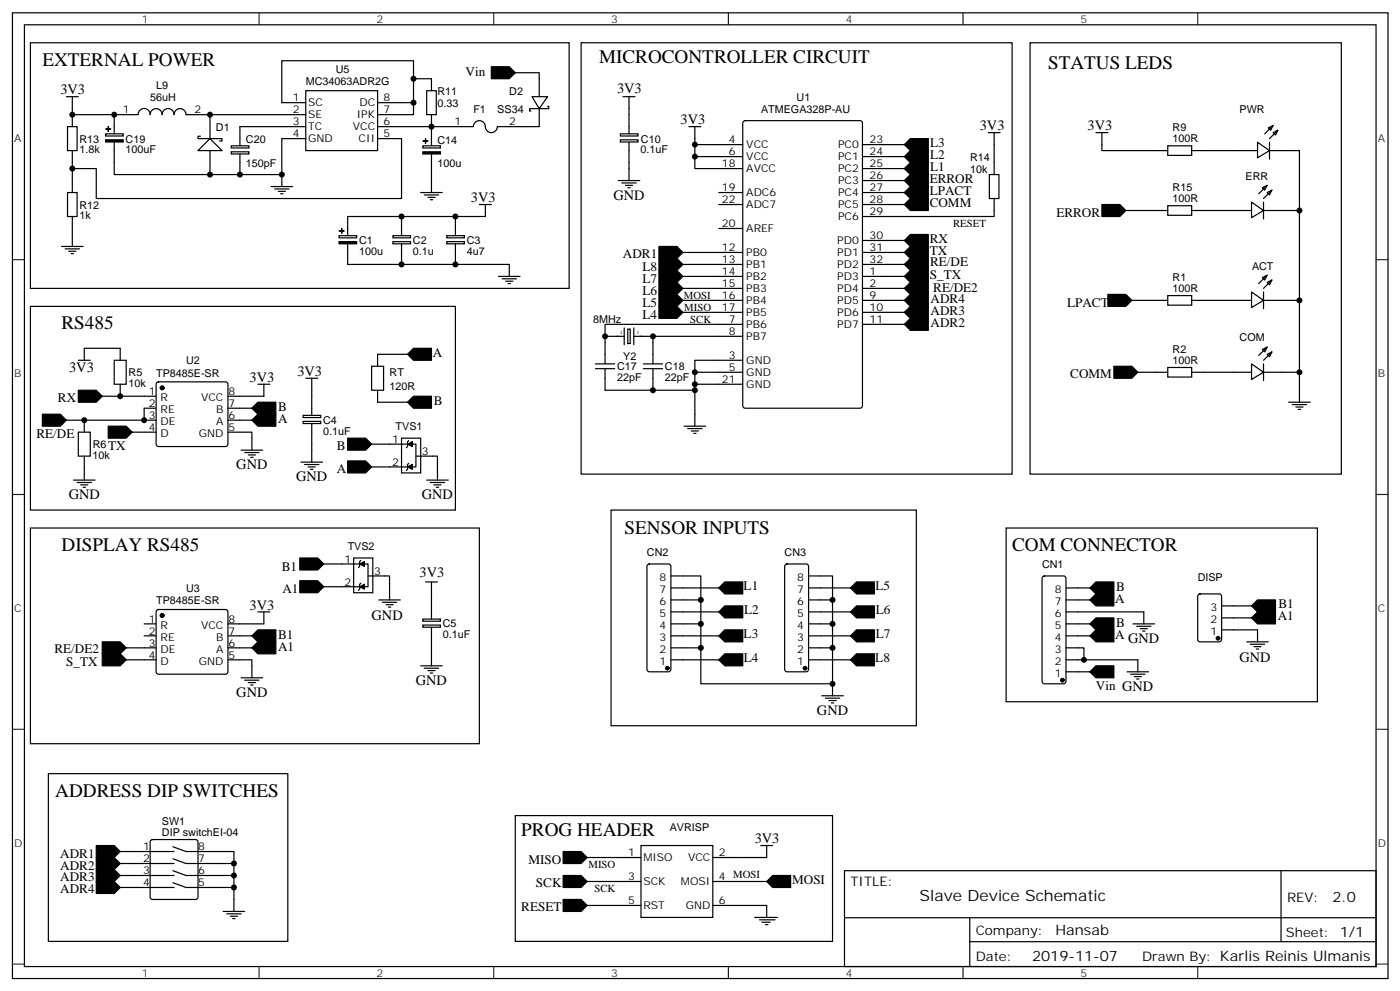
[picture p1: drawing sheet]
<svg xmlns="http://www.w3.org/2000/svg" width="413mm" height="292mm" viewBox="0 0 413 292" stroke-linecap="round" stroke-linejoin="round" font-family="sans-serif">
<g fill="none" stroke="#000" stroke-width=".35">
<path d="M3.7 3.8h405.3v284.3h-405.3zM7.2 7.3h398.3v277.3h-398.3zM9 12.6h158.7v72.3h-158.7zM171.2 12.6h127v127h-127zM303.5 12.6h91.8v127h-91.8zM19.9 37.3h2.8v7h-2.8zM21.3 32v1.8l19.4-.1a1.76 1.76 0 0 1 1.8-1.8 1.76 1.76 0 0 1 1.7 1.8 1.76 1.76 0 0 1 1.8-1.7 1.76 1.76 0 0 1 1.8 1.8 1.76 1.76 0 0 1 1.7-1.8 1.76 1.76 0 0 1 1.8 1.8 1.76 1.76 0 0 1 1.8-1.8 1.76 1.76 0 0 1 1.7 1.8h35.3M21.3 33.8v3.5M31.1 39.4h5.2v.6h-5.2zM33.7 33.8v5.6M61.9 33.8v7M90.1 26.7h21.2v17.6h-21.2z"/>
<path d="M90.1 30.2h-7.1v-12.3h38.8v12.3M90.1 37.3h-19.4v5.6M111.3 30.2h10.5v3.6h-10.5M121.8 23.2h5.3v3.5M125.7 26.7h2.9v7.1h-2.9zM127.1 33.8v9.1M151.8 21.4h7.1v7.1M156.8 28.5h4.6l-2.5 3.5zM158.9 32h-2.8v.7h.3M158.9 32v5.3h-12.4a1.82 1.82 0 0 1-2 1.7 1.82 1.82 0 0 1-1.5-2.2 1.76 1.76 0 0 0-2-1.3 1.76 1.76 0 0 0-1.5 1.8h-28.2M161.4 31.3h.3v.7h-2.8M182.8 39.4h5.2v.6h-5.2z"/>
<path d="M185.3 32v7.4M219.1 35.7l.5-.2h33.8l.7 .5v83.5l-.4 .6-34.1 .1-.7-.5v-83.5zM373.7 37.6l1.4-.7-.7 1.4zM375.1 39.1l1.5-.8-.8 1.5zM375.1 36.9l-2.4 2.5M376.6 38.3l-2.5 2.5M19.9 56.7h2.8v7h-2.8zM21.3 44.3v12.4M33.7 41.9v9.5h37M58.3 44.3l3.6-3.5 3.5 3.5zM59.1 40.1h-.8v.7h7.1v.7h-.7M61.9 44.3v7.1"/>
<path d="M68.2 44.7h5.1v.6h-5.1zM68.2 42.9h5.1v.7h-5.1zM70.7 45.4v6M90.1 40.8h-7.1v10.6h-12.3M111.3 40.8h7v17.7h-89.9v-8.9h-7.1M124.6 42.9h5.2v.7h-5.2zM127.1 45.4v7.8M182.8 41.2h5.2v.6h-5.2zM185.3 41.9v7.7M204.8 40.8v8.8h14.1M204.8 42.6h14.1M204.8 46.1h14.1"/>
<path d="M211.8 56.7h7.1M254.1 42.6h12.4M254.1 46.1h12.4M254.1 49.6h12.4M254.1 56.7h12.4M254.1 53.2h12.4M291.5 51.4h2.9v7.1h-2.9zM292.9 58.5v5.2h-38.8M292.9 42.6v8.8M324.7 42.6v1.7h19.4M344.1 42.9h7.1v2.9h-7.1zM351.2 44.3h19.4"/>
<path d="M368.8 59.5l3.5 2.5-3.5 2.1zM370.6 41.9l3.5 2.4-3.5 2.2zM372 55.3l1.4-.7-.7 1.4zM372.3 59.5v5M373.4 56.7l1.4-.7-.7 1.4zM373.4 54.6l-2.5 2.4M374.1 44.3h8.8v70.6M374.1 41.9v4.9M374.8 56l-2.5 2.5M21.3 63.7v5.3M99.9 69.4h5.2v.6h-5.2zM102.4 71.9v6h47.7"/>
<path d="M115.8 71.2h5.2v.6h-5.2zM115.8 69.4h5.2v.6h-5.2zM118.3 63.7v5.7M118.3 71.9v6M131.7 71.2h5.1v.6h-5.1zM131.7 69.4h5.1v.6h-5.1zM134.2 63.7v5.7M134.2 71.9v6M143 63.7h-40.6v5.7M201.2 74.3h17.7M201.2 77.9h17.7M211.8 60.2h7.1"/>
<path d="M211.8 67.3h7.1M254.1 60.2h12.4M254.1 74.3h12.4M254.1 77.9h12.4M254.1 70.8h12.4M331.8 62h12.3M344.1 60.6h7.1v2.8h-7.1zM351.2 62h17.6M372.3 62h10.6M9 90.2h125.2v60h-125.2zM178.3 99h5.6M183.9 96.6v4.9"/>
<path d="M185 96.9h.7v4.2h-.7zM186.8 99h5.6M186.8 96.6v4.9M201.2 81.4h17.7M201.2 84.9h17.7M201.2 88.4h17.7M201.2 92h17.7M218.9 95.5h-40.6v11.6M218.9 99h-26.5v8.1M254.1 81.4h12.4M254.1 84.9h12.4M254.1 88.4h12.4"/>
<path d="M254.1 92h12.4M254.1 95.5h12.4M333.5 88.4h10.6M344.1 87h7.1v2.9h-7.1zM351.2 88.4h17.6M368.8 86l3.5 2.4-3.5 2.2zM372 81.7l1.4-.7-.7 1.4zM372.3 88.4h10.6M372.3 86v4.9M373.4 83.1l1.4-.7-.7 1.5zM373.4 81l-2.5 2.5M374.8 82.4l-2.5 2.5"/>
<path d="M24.8 102.6h10.6v3.5M30.1 116.7h15.9M33.7 106.1h3.5v7h-3.5zM35.4 113.1v3.6M46.2 112.6l.5-.2h19.8l.5 .2 .2 .5v17.7l-.3 .5-.4 .2h-19.8l-.5-.3-.2-.4v-17.7zM67.2 116.7h10.6M91.9 114.9v7.4M109.5 107.8h3.5v7.1h-3.5zM111.3 114.9v3.5h8.8M120.1 104.3h-8.8v3.5M175.5 108.5h5.6M175.5 107.1h5.6"/>
<path d="M178.3 108.5v6.4h26.5M189.6 108.5h5.6M189.6 107.1h5.6M192.4 108.5v6.4M204.8 109.6h14.1M204.8 113.1h14.1M218.9 106.1h-14.1v15.9M335.3 109.6h8.8M344.1 108.2h7.1v2.8h-7.1zM351.2 109.6h17.6M368.8 107.1l3.5 2.5-3.5 2.1zM372 102.9l1.4-.7-.7 1.4z"/>
<path d="M372.3 109.6h10.6M372.3 107.1v5M373.4 104.3l1.4-.7-.7 1.4zM373.4 102.2l-2.5 2.5M374.8 103.6l-2.5 2.5M23.1 127.2h3.5v7.1h-3.5zM24.8 123.7v3.5M24.8 134.3v3.5M38.9 127.2h7.1M42.5 123.7h3.5M46 120.2h-3.5v3.5h-23M67.2 127.2h7v1.8"/>
<path d="M67.2 120.2h7M67.2 123.7h7M89.3 124.1h5.2v.6h-5.2zM89.3 122.3h5.2v.6h-5.2zM91.9 124.8v7.7M109.5 130.8h13.1v6.7h-13.1M118.3 129h5.7v10.2h-5.7zM120.4 129.7l-.3 .4v1.4l-.4 .3M120.4 136.4l-.3 .4v1.4l-.4 .3M122.6 134.3h6.3v3.5M9 155.5h132.3v63.5h-132.3zM180.1 150.2h89.9v63.5h-89.9z"/>
<path d="M296.5 155.5h91.7v51.1h-91.7zM46.2 179.7l.5-.2h19.8l.5 .2 .2 .5v17.6l-.3 .5-.4 .2h-19.8l-.5-.2-.2-.5v-17.6zM95.4 166.1h13v6.7h-13M104.2 164.3h5.7v10.2h-5.7zM106.3 165l-.3 .3v1.5l-.4 .3M106.3 171.7l-.3 .3v1.5l-.4 .3M108.4 169.6h6.4v3.5M127.1 174.9v7.4M190.9 166.3l.4-.2h5.7l.5 .2 .2 .5v30.3l-.2 .5-.5 .2h-5.7l-.5-.2-.2-.5v-30.3zM197.7 169.6h8.8v31.7h38.8v-31.7h-7M197.7 176.6h8.8M197.7 173.1h14.1"/>
<path d="M231.4 166.3l.5-.2h5.7l.5 .2 .2 .5v30.3l-.3 .5-.4 .2h-5.7l-.5-.2-.2-.5v-30.3zM238.3 176.6h7M238.3 173.1h12.3M307.3 169.8l.5-.2h5.6l.5 .2 .2 .5v30.3l-.2 .5-.5 .2h-5.6l-.5-.2-.2-.5v-30.3zM314.1 176.6h7.1M314.1 173.1h7.1M353.2 175.1l.4-.2h5.7l.6 .4 .1 13-.5 .6-5.9 .1-.6-.5-.1-12.9zM360 178.4h8.8M37.2 194.3h8.8M37.2 190.7h8.8M42.5 187.2h3.5M42.5 183.7h3.5"/>
<path d="M67.2 194.3h7v1.7M67.2 190.7h7M67.2 187.2h7M67.2 183.7h10.6M124.6 184h5.2v.7h-5.2zM124.6 182.3h5.2v.6h-5.2zM127.1 184.7v7.8M197.7 194.3h14.1M197.7 190.7h8.8M197.7 187.2h14.1M197.7 183.7h8.8M197.7 180.2h14.1"/>
<path d="M238.3 194.3h12.3M238.3 190.7h7M238.3 187.2h12.3M238.3 183.7h7M238.3 180.2h12.3M314.1 190.7h5.3v3.6M314.1 197.8h7.1M314.1 194.3h21.2M314.1 187.2h7.1M314.1 183.7h7.1M314.1 180.2h22.9M360 185.5h10.6"/>
<path d="M360 181.9h8.8M14.3 227.8h70.5v49.4h-70.5zM35.4 250.7h15.9M35.4 254.2h15.9M35.4 257.8h15.9M44.5 247.4l.4-.2h12.7l.5 .2 .2 .5v16.2l-.2 .5-.5 .2h-12.7l-.5-.2-.2-.5v-16.2zM50.9 249.3l3.9 1.4h14.1v14.1M50.9 252.8l3.9 1.4h14.1M50.9 256.4l3.9 1.4h14.1M50.9 259.9l3.9 1.4h14.1M151.8 240.1h93.5v37.1h-93.5zM173 252.5h15.9"/>
<path d="M173 259.5h15.9M188.9 249h21.1v21.1h-21.1zM210 252.5h15.9M210 259.5h15.9M248.8 256.4h156.7v28.2h-156.7zM377.5 256.4v20.9M35.4 261.3h15.9M173 266.6h15.9M210 266.6h15.9M248.9 270.2h156.5M285.8 277.3h119.6M285.8 270.2v14.1"/>
</g>
<g fill="#000">
<circle cx="21.3" cy="33.8" r=".88"/>
<circle cx="33.7" cy="33.8" r=".88"/>
<circle cx="61.9" cy="33.8" r=".88"/>
<circle cx="121.8" cy="23.2" r=".88"/>
<circle cx="121.8" cy="30.2" r=".88"/>
<circle cx="127.1" cy="37.3" r=".88"/>
<circle cx="21.3" cy="49.6" r=".88"/>
<circle cx="61.9" cy="51.4" r=".88"/>
<circle cx="70.7" cy="51.4" r=".88"/>
<circle cx="83" cy="51.4" r=".88"/>
<circle cx="204.8" cy="42.6" r=".88"/>
<circle cx="204.8" cy="46.1" r=".88"/>
<circle cx="118.3" cy="63.7" r=".88"/>
<circle cx="118.3" cy="77.9" r=".88"/>
<circle cx="134.2" cy="63.7" r=".88"/>
<circle cx="134.2" cy="77.9" r=".88"/>
<circle cx="382.9" cy="62" r=".88"/>
<circle cx="178.3" cy="99" r=".88"/>
<circle cx="181.8" cy="99" r=".18"/>
<circle cx="188.9" cy="99" r=".18"/>
<circle cx="192.4" cy="99" r=".88"/>
<circle cx="382.9" cy="88.4" r=".88"/>
<circle cx="35.4" cy="116.7" r=".88"/>
<circle cx="192.4" cy="114.9" r=".88"/>
<circle cx="204.8" cy="114.9" r=".88"/>
<circle cx="204.8" cy="113.1" r=".88"/>
<circle cx="204.8" cy="109.6" r=".88"/>
<circle cx="382.9" cy="109.6" r=".88"/>
<circle cx="24.8" cy="123.7" r=".88"/>
<circle cx="42.5" cy="123.7" r=".88"/>
<circle cx="206.5" cy="176.6" r=".88"/>
<circle cx="245.3" cy="176.6" r=".88"/>
<circle cx="206.5" cy="183.7" r=".88"/>
<circle cx="206.5" cy="190.7" r=".88"/>
<circle cx="245.3" cy="183.7" r=".88"/>
<circle cx="245.3" cy="190.7" r=".88"/>
<circle cx="319.4" cy="194.3" r=".88"/>
<circle cx="245.3" cy="201.3" r=".88"/>
<circle cx="68.9" cy="254.2" r=".88"/>
<circle cx="68.9" cy="257.8" r=".88"/>
<circle cx="68.9" cy="261.3" r=".88"/>
</g>
<g fill="#000" stroke="#000" stroke-width=".35">
<path d="M19.5 28.5h3.6zM21.3 28.5v3.5zM31.2 38h1.4zM31.9 37.3v1.4zM144.8 19.6h5.3l1.7 1.8-1.7 1.8h-5.3zM183.6 28.5h3.5zM185.3 28.5v3.5zM203 37.3h3.5zM204.8 37.3v3.5zM291.2 39.1h3.5zM292.9 39.1v3.5zM322.9 39.1h3.6z"/>
<path d="M324.7 39.1v3.5zM31.1 41.2h5.2v.6h-5.2zM79.9 54.9h6.3zM80.9 55.6h4.3zM82 56.3h2.1zM82.7 57h.7zM83 51.4v3.5zM124 56.7h6.3zM124.6 44.7h5.2v.6h-5.2zM124.7 41.5l1.4 .1zM125 57.4h4.3zM125.4 40.8v1.4z"/>
<path d="M126.1 58.1h2.1zM126.8 58.8h.7zM127.1 53.2v3.5zM182.2 53.2h6.3zM183.2 53.9h4.3zM184.3 54.6h2.1zM185 55.3h.7zM185.3 49.6v3.6zM266.5 49.6l1.8-1.7h5.2v3.5h-5.2zM266.5 46.1l1.8-1.8h5.2v3.6h-5.2zM266.5 42.6l1.8-1.8h5.2v3.5h-5.2zM266.5 53.2l1.8-1.8h5.2v3.5h-5.2z"/>
<path d="M266.5 56.7l1.8-1.8h5.2v3.6h-5.2zM18.1 72.6h6.4zM19.2 73.3h4.2zM20.2 74h2.2zM21 74.7h.7zM21.3 69v3.6zM99.9 71.2h5.2v.6h-5.2zM100 68h1.4zM100.7 67.3v1.4zM141.3 60.2h3.5zM143 60.2v3.5zM194.2 76.1h5.3l1.7 1.8-1.7 1.7h-5.3z"/>
<path d="M194.2 72.6h5.3l1.7 1.7-1.7 1.8h-5.3zM266.5 70.8l1.8-1.8h5.2v3.6h-5.2zM266.5 74.3l1.8-1.7h5.2v3.5h-5.2zM266.5 77.9l1.8-1.8h5.2v3.5h-5.2zM266.5 60.2l1.8-1.7h5.2v3.5h-5.2zM324.7 60.2h5.3l1.8 1.8-1.8 1.7h-5.3zM146.9 81.4h6.3zM148 82.1h4.2zM149 82.8h2.1zM149.7 83.5h.7zM150.1 77.9v3.5zM194.2 90.2h5.3l1.7 1.8-1.7 1.7h-5.3z"/>
<path d="M194.2 86.7h5.3l1.7 1.7-1.7 1.8h-5.3zM194.2 83.1h5.3l1.7 1.8-1.7 1.8h-5.3zM194.2 79.6h5.3l1.7 1.8-1.7 1.7h-5.3zM266.5 81.4l1.8-1.8h5.2v3.5h-5.2zM266.5 95.5l1.8-1.8h5.2v3.6h-5.2zM266.5 92l1.8-1.8h5.2v3.5h-5.2zM266.5 88.4l1.8-1.7h5.2v3.5h-5.2zM266.5 84.9l1.8-1.8h5.2v3.6h-5.2zM326.5 86.7h5.3l1.7 1.7-1.7 1.8h-5.3zM24.8 102.6v3.5zM23.1 106.1h3.5zM23.1 114.9h5.3l1.7 1.8-1.7 1.7h-5.3z"/>
<path d="M76 113.1h3.5zM77.8 113.1v3.6zM90.1 111.4h3.5zM91.9 111.4v3.5zM120.1 118.4l1.7-1.7h5.3v3.5h-5.3zM120.1 104.3l1.7-1.7h5.3v3.5h-5.3zM328.2 107.8h5.3l1.8 1.8-1.8 1.8h-5.3zM379.7 118.4h6.4zM380.8 119.1h4.2zM381.8 119.8h2.2zM382.9 114.9v3.5zM12.5 122h5.3l1.7 1.7-1.7 1.8h-5.3z"/>
<path d="M31.9 125.5h5.3l1.7 1.7-1.7 1.8h-5.3zM71 132.5h6.4zM72.1 133.2h4.2zM73.2 133.9h2.1zM73.9 134.7h.7zM74.2 129v3.5zM74.2 120.2l1.8-1.8h5.3v3.6h-5.3zM74.2 123.7l1.8-1.7h5.3v3.5h-5.3zM88.7 136.1h6.3zM89.7 136.8h4.3zM90.8 137.5h2.1zM91.5 138.2h.7z"/>
<path d="M91.9 132.5v3.6zM102.4 129h5.3l1.8 1.8-1.8 1.7h-5.3zM102.4 135.7h5.3l1.8 1.8-1.8 1.7h-5.3zM120.1 130.8l1.4-.7v1.4zM120.1 137.5l1.4-.7v1.4zM201.6 125.5h6.3zM202.6 126.2h4.3zM203.7 126.9h2.1zM204.4 127.6h.7zM204.8 122v3.5zM382.6 120.5h.7zM21.7 141.4h6.3z"/>
<path d="M22.7 142.1h4.3zM23.8 142.8h2.1zM24.5 143.5h.7zM24.8 137.8v3.6zM125.7 141.4h6.4zM126.8 142.1h4.2zM127.8 142.8h2.2zM128.6 143.5h.7zM128.9 137.8v3.6zM88.3 171h5.3l1.8 1.8-1.8 1.7h-5.3zM88.3 164.3h5.3l1.8 1.8-1.8 1.7h-5.3zM106 166.1l1.4-.8v1.5z"/>
<path d="M106 172.8l1.4-.8v1.5zM111.6 176.6h6.4zM112.7 177.3h4.2zM113.7 178h2.2zM114.4 178.8h.7zM114.8 173.1v3.5zM125.4 171.3h3.5zM127.1 171.3v3.6zM211.8 173.1l1.8-1.8h5.3v3.6h-5.3zM250.6 173.1l1.8-1.8h5.3v3.6h-5.3zM321.2 173.1l1.7-1.8h5.3v3.6h-5.3zM321.2 176.6l1.7-1.7h5.3v3.5h-5.3z"/>
<path d="M368.8 178.4l1.8-1.8h5.2v3.6h-5.2zM30.1 192.5h5.3l1.8 1.8-1.8 1.7h-5.3zM30.1 189h5.3l1.8 1.7-1.8 1.8h-5.3zM71 199.6h6.4zM76 189h5.3v3.5h-5.3l-1.8-1.8zM74.2 187.2l1.8-1.7h5.3v3.5h-5.3zM74.2 196v3.6zM76 180.2h3.5zM77.8 180.2v3.5zM124 196h6.3zM125 196.7h4.3zM126.1 197.4h2.1z"/>
<path d="M126.8 198.2h.7zM127.1 192.5v3.5zM211.8 180.2l1.8-1.8h5.3v3.5h-5.3zM211.8 187.2l1.8-1.7h5.3v3.5h-5.3zM213.6 192.5h5.3v3.5h-5.3l-1.8-1.7zM250.6 180.2l1.8-1.8h5.3v3.5h-5.3zM250.6 187.2l1.8-1.7h5.3v3.5h-5.3zM250.6 194.3l1.8-1.8h5.3v3.5h-5.3zM321.2 197.8l1.7-1.8h5.3v3.6h-5.3zM321.2 183.7l1.7-1.8h5.3v3.6h-5.3zM321.2 187.2l1.7-1.7h5.3v3.5h-5.3zM332.1 197.8h6.4z"/>
<path d="M333.2 198.5h4.2zM333.9 183.7h6.3zM334.2 199.2h2.1zM334.9 199.9h.7zM334.9 184.4h4.3zM335.3 194.3v3.5zM336 185.1h2.1zM336.7 185.8h.7zM337 180.2v3.5zM367.4 189h6.3zM368.4 189.7h4.3zM368.8 181.9l1.8-1.7h5.2v3.5h-5.2z"/>
<path d="M369.5 190.4h2.1zM370.2 191.1h.7zM370.6 185.5v3.5zM72.1 200.3h4.2zM73.2 201h2.1zM73.9 201.7h.7zM242.1 204.9h6.4zM243.2 205.6h4.2zM244.3 206.3h2.1zM245 207h.7zM245.3 201.3v3.6zM28.4 249h5.3l1.7 1.7-1.7 1.8h-5.3z"/>
<path d="M28.4 252.5h5.3l1.7 1.7-1.7 1.8h-5.3zM28.4 256h5.3l1.7 1.8-1.7 1.7h-5.3zM165.9 250.7h5.3l1.8 1.8-1.8 1.7h-5.3zM165.9 257.8h5.3l1.8 1.7-1.8 1.8h-5.3zM224.2 249h3.5zM225.9 249v3.5zM227.7 257.8h5.3v3.5h-5.3l-1.8-1.8zM28.4 259.5h5.3l1.7 1.8-1.7 1.8h-5.3zM65.8 268.4h6.3zM66.8 269.1h4.2zM67.9 269.8h2.1zM68.6 270.5h.7z"/>
<path d="M68.9 264.8v3.6zM165.9 264.8h5.3l1.8 1.8-1.8 1.8h-5.3zM222.4 270.1h6.7zM223.8 270.8h4.6zM224.5 271.5h2.5zM225.6 272.2h.7zM225.9 266.6v3.5z"/>
<circle cx="47.8" cy="114.2" r=".53"/>
<circle cx="47.8" cy="181.2" r=".53"/>
<circle cx="196.6" cy="196.7" r=".53"/>
<circle cx="237.2" cy="196.7" r=".53"/>
<circle cx="358.9" cy="187.9" r=".53"/>
<circle cx="313.1" cy="200.3" r=".53"/>
</g>
<g fill="none" stroke="#870000" stroke-width=".35">
<path d="M76.3 3.8v3.5M145.5 3.8v3.5M214.6 3.8v3.5M283.8 3.8v3.5M352.9 3.8v3.5M3.7 76.4h3.5M405.5 76.4h3.5M3.7 145.6h3.5M405.5 145.6h3.5M3.7 214.7h3.5M405.5 214.7h3.5M3.7 283.9h3.5"/>
<path d="M76.3 284.6v3.5M145.5 284.6v3.5M214.6 284.6v3.5M283.8 284.6v3.5M352.9 284.6v3.5M405.5 283.9h3.5"/>
</g>
<g font-size="5.6">
<text x="12.5" y="19.4">EXTERNAL POWER</text>
<text x="176.5" y="18.6">MICROCONTROLLER CIRCUIT</text>
<text x="308.8" y="20.4">STATUS LEDS</text>
<text x="18.1" y="96.9">RS485</text>
<text x="184.1" y="157.1">SENSOR INPUTS</text>
<text x="18.1" y="162.2">DISPLAY RS485</text>
<text x="298.2" y="162.2">COM CONNECTOR</text>
<text x="16.3" y="234.6">ADDRESS DIP SWITCHES</text>
<text x="153.6" y="246.1">PROG HEADER</text>
</g>
<text font-size="4.6" x="270.9" y="265.4">Slave Device Schematic</text>
<g font-size="4.2">
<text x="17.8" y="27.8">3V3</text>
<text x="181.8" y="27.2">3V3</text>
<text x="200.5" y="36.6">3V3</text>
<text x="288.7" y="38.3">3V3</text>
<text x="320.5" y="38.3">3V3</text>
<text x="138.8" y="59.5">3V3</text>
<text x="180.8" y="58.8">GND</text>
<text x="20.4" y="109.7">3V3</text>
<text x="73.5" y="112.4">3V3</text>
<text x="87.6" y="110.7">3V3</text>
<text x="69.6" y="138.2">GND</text>
<text x="87.3" y="141.7">GND</text>
<text x="20.3" y="147">GND</text>
<text x="124.3" y="147">GND</text>
<text x="123.6" y="169.8">3V3</text>
<text x="73.5" y="179.5">3V3</text>
<text x="109.5" y="182.6">GND</text>
<text x="332.5" y="189.3">GND</text>
<text x="365.3" y="194.9">GND</text>
<text x="122.6" y="201.7">GND</text>
<text x="69.6" y="205.2">GND</text>
<text x="240.7" y="210.5">GND</text>
<text x="222.4" y="248.2">3V3</text>
<text x="392.6" y="265.6">2.0</text>
<text x="311" y="275.2">Hansab</text>
<text x="304.1" y="283">2019-11-07</text>
</g>
<g font-size="3.9">
<text x="137.2" y="22.3">Vin</text>
<text x="274.1" y="46.8">L2</text>
<text x="274.1" y="43.2">L3</text>
<text x="273.9" y="53.9">ERROR</text>
<text x="274.1" y="50.3">L1</text>
<text x="273.9" y="57.4">LPACT</text>
<text x="273.9" y="60.9">COMM</text>
<text x="311.3" y="64">ERROR</text>
<text x="274" y="71.5">RX</text>
<text x="183.6" y="76.1">ADR1</text>
<text x="274" y="75">TX</text>
<text x="189.3" y="83.4">L7</text>
<text x="189.3" y="79.9">L8</text>
<text x="274" y="82.1">S_TX</text>
<text x="274.1" y="78.5">RE/DE</text>
<text x="189.3" y="86.9">L6</text>
<text x="274.2" y="89.3">ADR4</text>
<text x="275" y="85.9">RE/DE2</text>
<text x="189.3" y="94">L4</text>
<text x="189.3" y="90.5">L5</text>
<text x="274.2" y="92.8">ADR3</text>
<text x="314.4" y="90.3">LPACT</text>
<text x="274.2" y="96.3">ADR2</text>
<text x="127.5" y="105.1">A</text>
<text x="315.4" y="111.4">COMM</text>
<text x="17.1" y="118.2">RX</text>
<text x="127.8" y="119.2">B</text>
<text x="82" y="121">B</text>
<text x="82" y="124.6">A</text>
<text x="10.7" y="128.8">RE/DE</text>
<text x="31.9" y="132.4">TX</text>
<text x="99.3" y="132.5">B</text>
<text x="99.3" y="139.2">A</text>
<text x="83" y="168">B1</text>
<text x="219.1" y="173.7">L1</text>
<text x="257.9" y="173.7">L5</text>
<text x="328.9" y="174">B</text>
<text x="83.2" y="174.7">A1</text>
<text x="328.6" y="177.5">A</text>
<text x="376.7" y="179.1">B1</text>
<text x="219.3" y="180.7">L2</text>
<text x="258.1" y="180.7">L6</text>
<text x="328.9" y="184.5">B</text>
<text x="376.5" y="182.6">A1</text>
<text x="82" y="191.6">A1</text>
<text x="82" y="188.1">B1</text>
<text x="219.1" y="187.8">L3</text>
<text x="258.1" y="187.8">L7</text>
<text x="328.6" y="188.1">A</text>
<text x="16" y="192.3">RE/DE2</text>
<text x="19.5" y="196.2">S_TX</text>
<text x="219.2" y="194.8">L4</text>
<text x="257.9" y="194.8">L8</text>
<text x="322.9" y="203.3">Vin GND</text>
<text x="17.7" y="252.5">ADR1</text>
<text x="17.7" y="256">ADR2</text>
<text x="155.8" y="254.2">MISO</text>
<text x="17.7" y="259.5">ADR3</text>
<text x="17.7" y="263.1">ADR4</text>
<text x="157.9" y="261.3">SCK</text>
<text x="233.4" y="260.2">MOSI</text>
<text x="250.6" y="260.9">TITLE:</text>
<text x="153.6" y="268.4">RESET</text>
<text x="379.2" y="265.6">REV:</text>
<text x="287.5" y="275.1">Company:</text>
<text x="378.9" y="275.8">Sheet: 1/1</text>
<text x="287.5" y="282.8">Date:</text>
<text x="336.6" y="282.9">Drawn By: Karlis Reinis Ulmanis</text>
</g>
<g font-size="3.2" fill="#800">
<text x="41.8" y="6.8">1</text>
<text x="110.9" y="6.8">2</text>
<text x="180.1" y="6.8">3</text>
<text x="249.2" y="6.8">4</text>
<text x="318.3" y="6.8">5</text>
<text x="4.2" y="41.9">A</text>
<text x="406" y="41.9">A</text>
<text x="4.2" y="111">B</text>
<text x="406" y="111">B</text>
<text x="4.2" y="180.2">C</text>
<text x="406" y="180.2">C</text>
<text x="4.2" y="249.3">D</text>
<text x="406" y="249.3">D</text>
<text x="41.8" y="287.6">1</text>
<text x="110.9" y="287.6">2</text>
<text x="180.1" y="287.6">3</text>
<text x="249.2" y="287.6">4</text>
<text x="318.3" y="287.6">5</text>
</g>
<g font-size="3.2">
<text x="98.9" y="21.4">U5</text>
<text x="44.2" y="29.7">56uH</text>
<text x="46" y="26.2">L9</text>
<text x="86.3" y="29.9">1</text>
<text x="90.1" y="24.9">MC34063ADR2G</text>
<text x="113" y="29.9">8</text>
<text x="128.9" y="27.9">R11</text>
<text x="150.1" y="27.9">D2</text>
<text x="234.7" y="29.7">U1</text>
<text x="36.2" y="33.4">1</text>
<text x="57.3" y="33.4">2</text>
<text x="86.3" y="33.4">2</text>
<text x="90.8" y="31.3">SC</text>
<text x="90.8" y="34.8">SE</text>
<text x="105.1" y="34.8">IPK</text>
<text x="105.9" y="31.3">DC</text>
<text x="113" y="33.4">7</text>
<text x="128.9" y="31.4">0.33</text>
<text x="139.5" y="33.2">F1</text>
<text x="146.5" y="33.2">SS34</text>
<text x="224.3" y="33.2">ATMEGA328P-AU</text>
<text x="365.3" y="33.2">PWR</text>
<text x="23.4" y="42">R13</text>
<text x="37" y="42">C19</text>
<text x="63.6" y="38.5">D1</text>
<text x="86.3" y="36.9">3</text>
<text x="86.3" y="40.5">4</text>
<text x="90.8" y="38.3">TC</text>
<text x="90.8" y="41.9">GND</text>
<text x="104" y="38.3">VCC</text>
<text x="105.7" y="41.9">CII</text>
<text x="113" y="40.5">5</text>
<text x="113" y="36.9">6</text>
<text x="133.9" y="36.9">1</text>
<text x="150.1" y="36.9">2</text>
<text x="345.5" y="41.9">100R</text>
<text x="345.5" y="38.7">R9</text>
<text x="23.4" y="45.1">1.8k</text>
<text x="37" y="45.1">100uF</text>
<text x="72.5" y="42">C20</text>
<text x="128.9" y="42.4">C14</text>
<text x="188.7" y="45.1">0.1uF</text>
<text x="188.9" y="42.1">C10</text>
<text x="214.7" y="42.2">4</text>
<text x="214.7" y="45.8">6</text>
<text x="219.9" y="43.6">VCC</text>
<text x="219.9" y="47.2">VCC</text>
<text x="246.9" y="43.6">PC0</text>
<text x="246.9" y="47.2">PC1</text>
<text x="256.3" y="42.2">23</text>
<text x="256.3" y="45.8">24</text>
<text x="285.9" y="47.3">R14</text>
<text x="72.5" y="49.1">150pF</text>
<text x="128.9" y="49.1">100u</text>
<text x="212.7" y="49.3">18</text>
<text x="219.9" y="50.7">AVCC</text>
<text x="246.9" y="50.7">PC2</text>
<text x="256.3" y="49.3">25</text>
<text x="256.3" y="52.8">26</text>
<text x="285.9" y="50.9">10k</text>
<text x="367" y="53">ERR</text>
<text x="212.7" y="56.3">19</text>
<text x="212.7" y="59.9">22</text>
<text x="219.9" y="57.7">ADC6</text>
<text x="246.9" y="54.2">PC3</text>
<text x="246.9" y="57.7">PC4</text>
<text x="256.3" y="56.3">27</text>
<text x="256.3" y="59.9">28</text>
<text x="345.5" y="59.5">100R</text>
<text x="345.5" y="56.3">R15</text>
<text x="23.4" y="64.5">1k</text>
<text x="23.4" y="61.4">R12</text>
<text x="219.9" y="61.3">ADC7</text>
<text x="246.9" y="61.3">PC5</text>
<text x="246.9" y="64.8">PC6</text>
<text x="256.3" y="63.4">29</text>
<text x="105.8" y="71.9">C1</text>
<text x="121.7" y="71.9">C2</text>
<text x="137.5" y="71.9">C3</text>
<text x="212.7" y="66.9">20</text>
<text x="219.9" y="68.3">AREF</text>
<text x="246.7" y="71.9">PD0</text>
<text x="256.3" y="70.4">30</text>
<text x="280.8" y="66.9">RESET</text>
<text x="105.8" y="75">100u</text>
<text x="121.7" y="75">0.1u</text>
<text x="137.5" y="75.2">4u7</text>
<text x="212.7" y="74">12</text>
<text x="212.7" y="77.5">13</text>
<text x="219.9" y="75.4">PB0</text>
<text x="246.7" y="75.4">PD1</text>
<text x="256.3" y="74">31</text>
<text x="256.3" y="77.5">32</text>
<text x="212.7" y="81">14</text>
<text x="219.9" y="78.9">PB1</text>
<text x="219.9" y="82.4">PB2</text>
<text x="246.7" y="78.9">PD2</text>
<text x="246.7" y="82.4">PD3</text>
<text x="256.3" y="81">1</text>
<text x="345.5" y="82.8">R1</text>
<text x="368.9" y="79.5">ACT</text>
<text x="201.5" y="88.1">MOSI</text>
<text x="212.7" y="84.6">15</text>
<text x="212.7" y="88.1">16</text>
<text x="219.9" y="86">PB3</text>
<text x="219.9" y="89.5">PB4</text>
<text x="246.7" y="86">PD4</text>
<text x="246.7" y="89.5">PD5</text>
<text x="256.3" y="84.6">2</text>
<text x="256.3" y="88.1">9</text>
<text x="345.5" y="86">100R</text>
<text x="174.8" y="95">8MHz</text>
<text x="201.6" y="91.6">MISO</text>
<text x="203.4" y="95.1">SCK</text>
<text x="212.7" y="91.6">17</text>
<text x="214.7" y="95.1">7</text>
<text x="219.9" y="93">PB5</text>
<text x="246.7" y="93">PD6</text>
<text x="256.3" y="91.6">10</text>
<text x="256.3" y="95.1">11</text>
<text x="214.7" y="98.7">8</text>
<text x="219.9" y="96.6">PB6</text>
<text x="219.9" y="100.1">PB7</text>
<text x="246.7" y="96.6">PD7</text>
<text x="365.3" y="100.3">COM</text>
<text x="54.8" y="107.3">U2</text>
<text x="183.7" y="105.9">Y2</text>
<text x="214.7" y="105.7">3</text>
<text x="219.9" y="107.1">GND</text>
<text x="345.5" y="107.1">100R</text>
<text x="345.5" y="104">R2</text>
<text x="37.9" y="113.9">10k</text>
<text x="37.9" y="110.7">R5</text>
<text x="46" y="110.9">TP8485E-SR</text>
<text x="114.8" y="110.8">RT</text>
<text x="181.8" y="112.2">22pF</text>
<text x="181.8" y="109">C17</text>
<text x="195.9" y="112.2">22pF</text>
<text x="195.9" y="109">C18</text>
<text x="212.7" y="112.8">21</text>
<text x="214.7" y="109.3">5</text>
<text x="219.9" y="110.7">GND</text>
<text x="43.8" y="116.3">1</text>
<text x="43.8" y="119.8">2</text>
<text x="47.3" y="118.1">R</text>
<text x="59.3" y="118.1">VCC</text>
<text x="67.3" y="119.8">7</text>
<text x="67.3" y="116.3">8</text>
<text x="114.8" y="114.7">120R</text>
<text x="219.9" y="114.2">GND</text>
<text x="43.8" y="123.4">3</text>
<text x="47.3" y="121.6">RE</text>
<text x="47.3" y="125.1">DE</text>
<text x="63.7" y="121.6">B</text>
<text x="63.7" y="125.1">A</text>
<text x="67.3" y="123.4">6</text>
<text x="95.2" y="124.8">C4</text>
<text x="27.3" y="131.9">R6</text>
<text x="43.8" y="126.9">4</text>
<text x="47.3" y="128.7">D</text>
<text x="58.6" y="128.7">GND</text>
<text x="67.3" y="126.9">5</text>
<text x="95.2" y="128">0.1uF</text>
<text x="115.6" y="130.4">1</text>
<text x="116.6" y="126.7">TVS1</text>
<text x="27.3" y="135.1">10k</text>
<text x="115.6" y="137.1">2</text>
<text x="124.3" y="133.9">3</text>
<text x="101.5" y="165.7">1</text>
<text x="102.5" y="162">TVS2</text>
<text x="190.6" y="163.8">CN2</text>
<text x="231.2" y="163.8">CN3</text>
<text x="307.1" y="167.3">CN1</text>
<text x="101.5" y="172.4">2</text>
<text x="110.2" y="169.2">3</text>
<text x="194.4" y="171">8</text>
<text x="234.9" y="171">8</text>
<text x="352.9" y="171.2">DISP</text>
<text x="46" y="177.9">TP8485E-SR</text>
<text x="54.8" y="174.3">U3</text>
<text x="194.4" y="178">6</text>
<text x="194.4" y="174.5">7</text>
<text x="234.9" y="178">6</text>
<text x="234.9" y="174.5">7</text>
<text x="310.8" y="178">7</text>
<text x="310.8" y="174.5">8</text>
<text x="356.7" y="179.8">3</text>
<text x="43.8" y="183.3">1</text>
<text x="47.3" y="185.1">R</text>
<text x="59.3" y="185.1">VCC</text>
<text x="67.3" y="183.3">8</text>
<text x="130.5" y="184.7">C5</text>
<text x="194.4" y="185.1">4</text>
<text x="194.4" y="181.6">5</text>
<text x="234.9" y="185.1">4</text>
<text x="234.9" y="181.6">5</text>
<text x="310.8" y="185.1">5</text>
<text x="310.8" y="181.6">6</text>
<text x="356.7" y="183.3">2</text>
<text x="43.8" y="186.9">2</text>
<text x="43.8" y="190.4">3</text>
<text x="47.3" y="188.6">RE</text>
<text x="63.7" y="188.6">B</text>
<text x="67.3" y="190.4">6</text>
<text x="67.3" y="186.9">7</text>
<text x="130.5" y="187.9">0.1uF</text>
<text x="194.4" y="188.6">3</text>
<text x="234.9" y="188.6">3</text>
<text x="310.8" y="188.6">4</text>
<text x="356.7" y="186.9">1</text>
<text x="43.8" y="193.9">4</text>
<text x="47.3" y="192.2">DE</text>
<text x="47.3" y="195.7">D</text>
<text x="58.6" y="195.7">GND</text>
<text x="63.7" y="192.2">A</text>
<text x="67.3" y="193.9">5</text>
<text x="194.4" y="195.7">1</text>
<text x="194.4" y="192.2">2</text>
<text x="234.9" y="195.7">1</text>
<text x="234.9" y="192.2">2</text>
<text x="310.8" y="195.7">2</text>
<text x="310.8" y="192.2">3</text>
<text x="310.8" y="199.2">1</text>
<text x="47.7" y="242.9">SW1</text>
<text x="197.4" y="244.7">AVRISP</text>
<text x="42.2" y="250.4">1</text>
<text x="47.7" y="246.1">DIP switchEI-04</text>
<text x="58.3" y="250.4">8</text>
<text x="42.2" y="253.9">2</text>
<text x="42.2" y="257.4">3</text>
<text x="58.3" y="257.4">6</text>
<text x="58.3" y="253.9">7</text>
<text x="173.4" y="255.7">MISO</text>
<text x="185.1" y="252.1">1</text>
<text x="189.6" y="253.5">MISO</text>
<text x="202.7" y="253.5">VCC</text>
<text x="211.8" y="252.1">2</text>
<text x="42.2" y="260.9">4</text>
<text x="58.3" y="260.9">5</text>
<text x="175.2" y="262.7">SCK</text>
<text x="185.1" y="259.2">3</text>
<text x="189.6" y="260.6">SCK</text>
<text x="200.7" y="260.6">MOSI</text>
<text x="211.8" y="259.2">4 MOSI</text>
<text x="185.1" y="266.2">5</text>
<text x="189.6" y="267.7">RST</text>
<text x="202.1" y="267.7">GND</text>
<text x="211.8" y="266.2">6</text>
</g>
<g font-size="1.4">
<text x="182.7" y="98.3">2</text>
<text x="187.6" y="98.3">1</text>
</g>
</svg>
